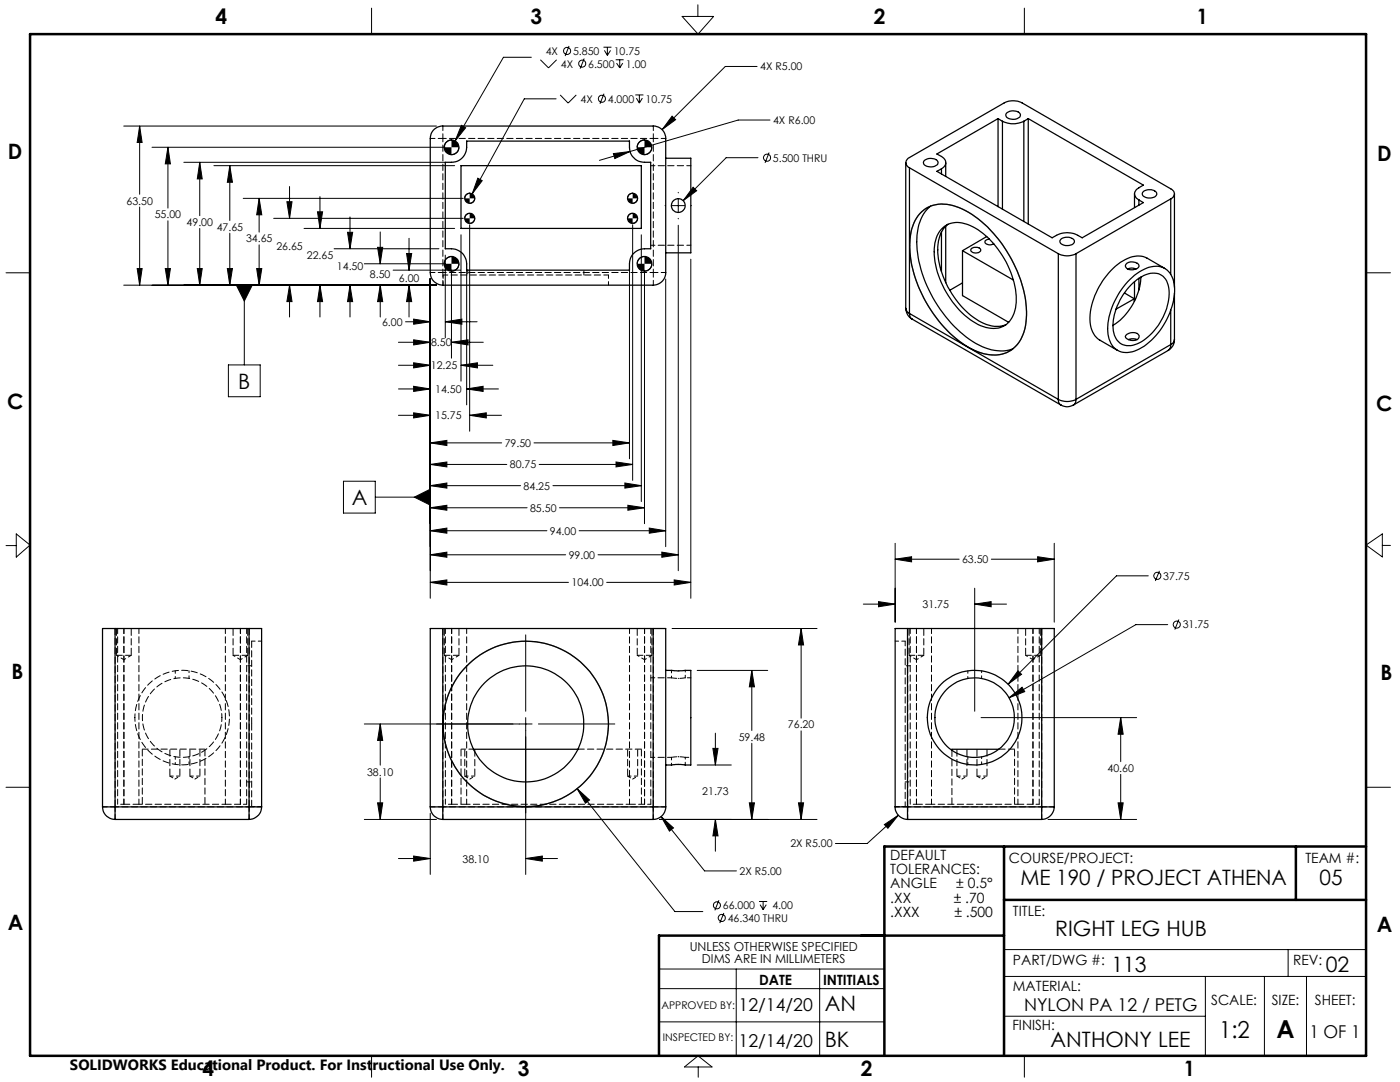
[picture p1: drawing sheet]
<svg xmlns="http://www.w3.org/2000/svg" width="279mm" height="216mm" viewBox="0 0 279 216" stroke-linecap="round" stroke-linejoin="round" font-family="sans-serif">
<g fill="none" stroke="#000" stroke-width=".2">
<path d="M74.2 1.6v5.2M106 11.4h-5.5l-9.7 16.7M107.8 11.9l1.7 1.6 1.6-1.6M111 19.7h-6.4l-10.4 19M111.8 18.9l1.6 1.7 1.6-1.7M113.6 9.2l-.8 2M116.6 11.7l-.8 2M120.4 9.4h1.6M120.5 18.7l-.8 2M120.6 10.1l.6 .9M121.2 9.4v1.6M121.8 10.1l-.6 .9"/>
<path d="M122.9 11.9h1.6M123 12.6l.7 .9M123.7 11.9v1.6M124.3 12.6l-.6 .9M126.8 18.9h1.6M127 19.6l.6 1M127.6 18.9v1.7M128.2 19.6l-.6 1M136.1 3.3h6.3l-3.1 3.5zM139.3 1v2.3M151.1 13.3h-6.4l-12.5 12.6M204.4 1.6v5.2"/>
<path d="M24.7 25.2h62.4M27.9 25.2l.5 3.2h-1zM27.9 25.2v13.6M30.3 29.4h58.5M33.5 29.4l.5 3.3h-1zM33.5 29.4v12.1M36.7 32.4h52.1M39.9 32.4l.5 3.3h-1zM39.9 32.4v10.6M42.7 33.1h48M45.9 33.1l.5 3.3h-1zM45.9 33.1v10.9"/>
<path d="M48.5 39.6h44M51.7 39.6l.5 3.3h-1zM51.7 39.6v6.7M57.8 37.2v6.4M63.9 39.2v6.4M90.1 27.9a1.44 1.44 0 0 0-1.4 1.5M91.6 29.4a1.44 1.44 0 0 1-1.5 1.5M92.1 25l.8 .5-2.1 2.6zM93.7 38.6h-.1a.97 .97 0 0 0-.9 1M94.8 39.6a1.02 1.02 0 0 1-1.1 1M95.4 35.6l.8 .5-2 2.6zM122.4 30.7l3.3-.5-3 1.4z"/>
<path d="M126.3 38.6a1.02 1.02 0 0 0-1.1 1M127.2 39.6a1.02 1.02 0 0 1-.9 1M128.6 27.9a1.44 1.44 0 0 0-1.5 1.5M130.1 29.4a1.44 1.44 0 0 1-1.5 1.5M134.1 23.2l.7 .7-2.6 2zM135.4 38.4v.1M135.4 39.8v2.5M138.3 37.4l.7 .7-2.7 1.9zM151.3 31.5h-6.4l-8.6 8.5M153.5 30.4l-.8 2.1M153.7 24h-6.4l-27.7 8M1.2 54.4h4.8"/>
<path d="M24.7 56.9h62.4M27.4 53.6h1l-.5 3.3zM27.9 41.3v15.6M33 53.6h1l-.5 3.3zM33.5 44.1v12.8M39.4 53.6h1l-.5 3.3zM39.9 45.6v11.3M45.4 53.6h1l-.5 3.3zM45.9 46.5v10.4M47.2 56.9h3.1l-1.5 3.2zM48.8 56.9v15.9M51.2 53.6h1l-.5 3.3z"/>
<path d="M51.7 48.9v8M54.6 43.6h37.9M57.3 40.3h1l-.5 3.3zM57.8 56.9l.5 3.3h-1zM57.8 56.9v6.4M60.7 45.6h30M63.4 42.3h1l-.5 3.3zM63.9 56.9l.5 3.3h-1zM63.9 56.9v6.4M66.7 49.6h20.9M69.4 46.4h1l-.6 3.2zM69.8 56.9l.6 3.3h-1z"/>
<path d="M69.8 43.3v6.3M69.8 56.9v6.4M72.7 52.6h16.1M75.4 49.4h1l-.5 3.2zM75.9 56.9l.5 3.3h-1zM75.9 46.3v6.3M75.9 56.9v6.4M78.5 53.9h13.4M81.1 50.6h1.1l-.6 3.3zM81.6 56.9l.6 3.3h-1.1zM81.6 47.6v6.3M81.6 56.9v6.4"/>
<path d="M85.9 55.7v63.7M88.9 50.9v16.5M90.1 51.2a1.44 1.44 0 0 0-1.4 1.4M90.1 53.9v17.6M91.6 52.6a1.44 1.44 0 0 1-1.5 1.5M92 46.8v29.3M93.1 53.9v26.9M93.7 42.6a1.02 1.02 0 0 0-1 1M93.7 44.8v41.2M94.8 43.6l-.1 .1a.97 .97 0 0 1-1 .9M125.6 53.9v37.6M126.3 42.6a1.02 1.02 0 0 0-1.1 1"/>
<path d="M126.3 44.8v51M127.2 43.6v.1a1.05 1.05 0 0 1-.9 .9M128 46.8v53.3M128.6 51.2a1.44 1.44 0 0 0-1.5 1.4M128.6 53.9v50.6M130.1 52.6a1.44 1.44 0 0 1-1.5 1.5M132.7 41h.1M132.9 55.7v53.4M134.1 41h2.5M135.4 44.9v69M135.4 43.6v.1M137.9 51.7v67.7"/>
<path d="M137.9 41h.1M272.6 54.4h4.9M45.6 72.8h6.3v6.4h-6.3zM79.5 68.3h6.4M79.5 72.9h6.4M79.5 77.6h6.4M80.9 64.2h5M82.5 63.7l3.4 .5-3.4 .5zM82.5 67.8l3.4 .5-3.4 .5zM82.5 72.4l3.4 .5-3.4 .5zM82.5 77.1l3.4 .5-3.4 .5zM88.9 64.2l3.3-.5v1z"/>
<path d="M88.9 64.2h6.3M90.1 68.3l3.3-.5v1zM90.1 68.3h6.3M92 72.9l3.3-.5v1zM92 72.9h6.4M93.1 77.6l3.3-.5v1zM93.1 77.6h6.4M68.5 96h6.4v6.4h-6.4zM74.9 99.2h11M79.5 82.9h6.4M82.5 82.4l3.4 .5-3.4 .5zM82.7 99.2l3.2-1.6v3.2z"/>
<path d="M85.9 88.4l3.3-.5v1zM85.9 92.7l3.3-.5v1zM85.9 96.9l3.3-.5v1zM85.9 88.4h14.2M85.9 92.7h15.2M85.9 96.9h18M93.7 82.9l3.3-.5v1zM93.7 82.9h6.4M106.6 88.4h19M107.6 92.7h18.7M110.3 96.9h17.7M122.3 87.9l3.3 .5-3.3 .5z"/>
<path d="M122.9 92.2l3.4 .5-3.4 .5zM124.7 96.4l3.3 .5-3.3 .5zM1.2 108.9h2M3.2 106.5l2.8 2.3-2.8 2.4zM85.9 116.2l3.3-.5v1zM85.9 101.3l3.3-.5v1zM85.9 105.9l3.3-.5v1zM85.9 110.7l3.3-.5v1zM85.9 116.2h27.6M85.9 101.3h19.3M85.9 105.9h23.2M85.9 110.7h27"/>
<path d="M111.7 101.3h16.9M115.6 105.9h17.3M119.3 110.7h16.1M121.1 116.2h16.8M125.3 100.8l3.3 .5-3.3 .5zM129.6 105.4l3.3 .5-3.3 .5zM132.1 110.2l3.3 .5-3.3 .5zM134.5 115.7l3.4 .5-3.4 .5zM178.6 111.6l3.3-.5v1zM178.6 108.4v15.7M178.6 111.6h12.8M194.5 117.4v24.5"/>
<path d="M197.8 111.6h12.6M207.1 111.1l3.3 .5-3.3 .5zM210.4 108.4v15.7M229.2 114.9h-6.4l-21.6 21.6M231.4 113.9l-.8 2M272.6 108.8l3.3-2.3v4.6zM275.9 108.8h1.6M104.9 126.7v15.2M134.1 125.4h29M139.1 133.8h14.1M150 133.8l.6 3.3h-1.1zM150 133.8v12"/>
<path d="M159.9 125.4l.5 3.3h-1.1zM159.9 125.4v17.9M172.3 120.5h6.3M175.3 120.1l3.3 .4-3.3 .6zM194.5 120.5l3.3-.4v1zM194.5 120.5h6.4M201.4 139.2l2.6-2.1 .5 .9zM203.2 133.8l.7 .7-2.7 2zM233 124.6h-6.3l-25.3 14.6M235.3 123.6l-.8 2M1.2 157.1h4.8M75.9 144.5l.5 3.2h-1z"/>
<path d="M75.9 144.5v8.2M75.9 155.2v8.3M104.9 143.2v31.3M106.2 144.5h-33.5M107.5 144.5h15.2M115.2 157.4l2.5 2.2-.9 .7zM115.2 157.4l19.5 24.5h5.6M139.1 152.6h6.8M142.3 149.3h1l-.5 3.3zM142.8 146.3v6.3M150 148.3v15.2M159.9 145.8v17.7"/>
<path d="M195.8 143.2h31M223.7 143.2l.5 3.3h-1.1zM223.7 143.2v8.8M223.7 154.5v9M272.6 157.1h4.9M72.7 163.5h14.4M75.4 160.2h1l-.5 3.3zM79.5 171.3h6.4M82.5 170.8l3.4 .5-3.4 .5zM85.9 162.3v12.2M104.9 171.3l3.3-.5v1zM104.9 171.3h6.4"/>
<path d="M131.6 163.5h31.5M131.9 162.9l2.5 2.3-.8 .6zM131.9 162.9l8.7 10.9h6.4M142.8 163.5l.5 3.3h-1zM142.8 163.5v6.4M143.5 179.6l-.8 2M149.5 160.2h1.1l-.6 3.3zM151.5 179.9h1.6M152.3 179.9v1.6M159.3 160.2h1.1l-.5 3.3zM176.5 164.5l2.8-1.8-2.1 2.6zM179.3 162.7l-6.2 5.6h-6.4"/>
<path d="M209.2 163.5h17.6M223.1 160.2h1.1l-.5 3.3zM131.5 193.4h45M131.5 197.3h45M144.5 182.2l-.8 2M146.9 193.4v17.3M151.7 180.5l.6 1M152.9 180.5l-.6 1M163.6 193.4v17.3M200.4 194.8h72.2M200.4 189.5h72.2M240.6 194.8v15.9"/>
<path d="M252.3 194.8v15.9M257.1 189.5v5.3M260.7 194.8v15.9M74.2 210.7v4.2M131.5 203.9h45M136.6 212.9l2.7-2.2 2.8 2.2zM139.3 212.9v2M200.4 202.8h40.2M204.4 210.7v4.2"/>
<circle cx="113.2" cy="10.2" r=".71"/>
<circle cx="116.2" cy="12.7" r=".71"/>
<circle cx="120.1" cy="19.7" r=".71"/>
<circle cx="153.1" cy="31.5" r=".71"/>
<circle cx="231" cy="114.9" r=".71"/>
<circle cx="234.8" cy="124.6" r=".71"/>
<circle cx="143.1" cy="180.7" r=".71"/>
<circle cx="144" cy="183.2" r=".71"/>
</g>
<g fill="none" stroke="#808080" stroke-width=".25">
<path d="M183.9 42.3a6.8 6.8 0 0 1 7.5-.9 23.5 23.5 0 0 1 11.6 12.7 17.7 17.7 0 0 1 1.1 12.8 6.2 6.2 0 0 1-8.3 3.5 20.8 20.8 0 0 1-10.8-9.9 22 22 0 0 1-3.2-13.9l.1-.4a7.4 7.4 0 0 1 2-3.9z"/>
<circle cx="104.9" cy="144.4" r="16.5"/>
</g>
<path d="M6 6.8h266.6v203.9h-266.6zM200.4 179.6h72.2M200.4 168.9v41.8M258.6 168.9v10.7M272.6 168.9h-96.1v41.8M200.4 186.7h-68.9v24" fill="none" stroke="#000" stroke-width=".5"/>
<g fill="#000">
<path d="M82.7 99.2l3.2 1.6v-3.2zM47.2 56.9h3.1l-1.5 3.2zM127.1 52.6a1.5 1.5 0 0 0 1.5 1.5v-1.5zM128.6 51.2v1.4h1.5a1.44 1.44 0 0 0-1.5-1.4zM127.1 29.4a1.5 1.5 0 0 0 1.5 1.5v-1.5zM128.6 27.9v1.5h1.5a1.44 1.44 0 0 0-1.5-1.5zM88.7 29.4a1.44 1.44 0 0 0 1.4 1.5v-1.5zM90.1 27.9v1.5h1.5a1.44 1.44 0 0 0-1.5-1.5zM88.7 52.6a1.44 1.44 0 0 0 1.4 1.5v-1.5zM90.1 51.2v1.4h1.5a1.44 1.44 0 0 0-1.5-1.4zM125.2 43.6v.1a1.05 1.05 0 0 0 1.1 .9v-1zM126.3 42.6v1h.9v-.2a1.05 1.05 0 0 0-.9-.8zM125.2 39.6a1.02 1.02 0 0 0 1.1 1v-1zM126.3 38.6v1h.9a1.02 1.02 0 0 0-.9-1zM92.7 39.6a1.02 1.02 0 0 0 1 1v-1zM93.7 38.6v1h1.1a1.02 1.02 0 0 0-1.1-1zM92.7 43.6a.96 .96 0 0 0 1 1v-1zM93.7 42.6v1h1.1l-.1-.2a.97 .97 0 0 0-1-.8z"/>
<path d="M115.2 157.4l1.6 2.9 .9-.7zM82.5 170.8l3.4 .5-3.4 .5zM104.9 171.3l3.3-.5v1zM131.9 162.9l1.7 2.9 .8-.6zM159.3 160.2h1.1l-.5 3.3zM159.9 125.4l.5 3.3h-1.1zM142.8 163.5l.5 3.3h-1zM142.3 149.3h1l-.5 3.3zM149.5 160.2h1.1l-.6 3.3zM150 133.8l.6 3.3h-1.1zM75.9 144.5l.5 3.2h-1zM75.4 160.2h1l-.5 3.3zM85.9 116.2l3.3-.5v1zM134.5 115.7l3.4 .5-3.4 .5zM82.5 63.7l3.4 .5-3.4 .5zM88.9 64.2l3.3-.5v1zM82.5 67.8l3.4 .5-3.4 .5zM90.1 68.3l3.3-.5v1zM82.5 72.4l3.4 .5-3.4 .5zM92 72.9l3.3-.5v1zM82.5 82.4l3.4 .5-3.4 .5zM93.7 82.9l3.3-.5v1zM82.5 77.1l3.4 .5-3.4 .5zM93.1 77.6l3.3-.5v1zM85.9 88.4l3.3-.5v1zM122.3 87.9l3.3 .5-3.3 .5zM85.9 92.7l3.3-.5v1zM122.9 92.2l3.4 .5-3.4 .5zM85.9 96.9l3.3-.5v1zM124.7 96.4l3.3 .5-3.3 .5zM85.9 101.3l3.3-.5v1zM125.3 100.8l3.3 .5-3.3 .5zM85.9 105.9l3.3-.5v1zM129.6 105.4l3.3 .5-3.3 .5zM85.9 110.7l3.3-.5v1zM132.1 110.2l3.3 .5-3.3 .5zM81.6 56.9l.6 3.3h-1.1zM81.1 50.6h1.1l-.6 3.3zM75.9 56.9l.5 3.3h-1zM75.4 49.4h1l-.5 3.2zM69.8 56.9l.6 3.3h-1zM69.4 46.4h1l-.6 3.2zM63.9 56.9l.5 3.3h-1zM63.4 42.3h1l-.5 3.3zM57.8 56.9l.5 3.3h-1zM57.3 40.3h1l-.5 3.3zM51.2 53.6h1l-.5 3.3zM51.7 39.6l.5 3.3h-1zM45.4 53.6h1l-.5 3.3zM45.9 33.1l.5 3.3h-1zM39.4 53.6h1l-.5 3.3zM39.9 32.4l.5 3.3h-1zM33 53.6h1l-.5 3.3zM33.5 29.4l.5 3.3h-1zM27.4 53.6h1l-.5 3.3zM27.9 25.2l.5 3.2h-1zM138.3 37.4l-2 2.6 2.7-1.9zM92.1 25l-1.3 3.1 2.1-2.6zM134.1 23.2l-1.9 2.7 2.6-2zM122.4 30.7l.3 .9 3-1.4zM95.4 35.6l-1.2 3.1 2-2.6zM178.6 111.6l3.3-.5v1zM207.1 111.1l3.3 .5-3.3 .5zM175.3 120.1l3.3 .4-3.3 .6zM194.5 120.5l3.3-.4v1zM223.1 160.2h1.1l-.5 3.3zM223.7 143.2l.5 3.3h-1.1zM201.4 139.2l3.1-1.2-.5-.9zM176.5 164.5l.7 .8 2.1-2.6zM203.2 133.8l-2 2.7 2.7-2z"/>
</g>
<g fill="none" stroke="#000" stroke-width=".25">
<path d="M86.5 26l.8-.6 .7-.2h42.4a2.46 2.46 0 0 1 2.5 2.5v26.7a2.51 2.51 0 0 1-2.5 2.5h-42a2.52 2.52 0 0 1-2.5-2.5v-26.7l.2-1.1zM88.9 32.4h1.2a3 3 0 0 0 3-3v-1.2h32.5v1.2a3 3 0 0 0 3 3h1.3v17.2a3.7 3.7 0 0 0-3.7 1.2l-.5 1.1-.1 2h-32.5a3.8 3.8 0 0 0-.8-3.4l-1-.6a4.7 4.7 0 0 0-2.4-.3zM92 33.1h36v12.5h-36zM132.9 31.6h5v18.8h-5M180.8 32.5v29M181.5 33.5a1.09 1.09 0 0 1-.7-1 1.09 1.09 0 0 1 .7-1.1l18.9-10.9a3.9 3.9 0 0 1 3.6 0l29.6 17.2a1.05 1.05 0 0 1 .8 1 1.05 1.05 0 0 1-.8 1M181.5 33.5l29.7 17.1M181.5 33.5v29M184.5 32a1.98 1.98 0 0 1 2.7 .3 1.24 1.24 0 0 1-1.8 1 .9 .9 0 0 1-1-1.1zM187.9 33.7l-.9 .5 23 13.2a4.9 4.9 0 0 1 6 0l12.2-7-.9-.5M187.9 33.7v1M188.7 32.5v2.7"/>
<path d="M199.2 23.7l-12.2 7 .9 .5a1.32 1.32 0 0 1 .8 1.3 1.32 1.32 0 0 1-.8 1.2M199.2 23.7l.9 .5M199.2 23.7v17.5M200.1 24.2a4.9 4.9 0 0 0 4.2 0M200.1 24.2v17.5M200.9 22.5a1.98 1.98 0 0 1 2.7 .3 1.24 1.24 0 0 1-1.7 1 .9 .9 0 0 1-1.1-1.1zM204.3 24.2v20M205.2 23.7l23 13.2-.9 .6a1.28 1.28 0 0 0-.9 1.2 1.28 1.28 0 0 0 .9 1.2M205.2 23.7l-.9 .5M205.2 23.7v21M226.4 38.7v2.7M227.3 39.9v1"/>
<path d="M228.3 38.1a1.82 1.82 0 0 1 2.6 .5 1.61 1.61 0 0 1-2.3 .8 .67 .67 0 0 1-.6-.5 .67 .67 0 0 1 .3-.8zM233.6 39.7l-18.9 10.9M233.6 39.7v15.1M234.4 38.7v18.6M183.6 42.6a6.7 6.7 0 0 1 7.9-1.1 22.4 22.4 0 0 1 10.7 11 20.2 20.2 0 0 1 2.3 13.1 6.3 6.3 0 0 1-8.6 4.8 20.5 20.5 0 0 1-10.2-8.6 23.3 23.3 0 0 1-4.1-14.2 9.1 9.1 0 0 1 2-5zM185.7 41.1a9.2 9.2 0 0 0-2.7 7.9 25.9 25.9 0 0 0 11.8 19.5 8.8 8.8 0 0 0 7.3 1.1M187.8 45.8a4.7 4.7 0 0 1 5.8-.8 17.6 17.6 0 0 1 8.8 11.4 8.9 8.9 0 0 1-1 7.8 4.5 4.5 0 0 1-5.2 1 16.2 16.2 0 0 1-8.7-9.6 11.6 11.6 0 0 1-.5-8.6zM187.9 46.4v7.8M188.7 45.1v11.3M189.2 44.8a5.8 5.8 0 0 0-2.1 5 18 18 0 0 0 8.8 14.5 5.6 5.6 0 0 0 4.9 .5M192.1 50v9l9.2 5.3M192.1 50l10.1 5.9"/>
<path d="M192.1 56.4l-2.6 1.5M193.8 49.7a1.32 1.32 0 0 1 1.9 .1 1.08 1.08 0 0 1-1 .7 1.08 1.08 0 0 1-1-.7zM196.9 47.2l-4.8 2.8M197.4 47.7a.61 .61 0 0 0-.6 .2 .61 .61 0 0 0-.1 .7 1.44 1.44 0 0 0 1.6 0M211.2 50.6a3.9 3.9 0 0 0 3.5 0M211.2 50.6v29.1M211.8 47.6a1.82 1.82 0 0 1 2.6 .5 1.61 1.61 0 0 1-2.2 .8 .67 .67 0 0 1-.6-.5 .67 .67 0 0 1 .2-.8zM214.7 50.6v29.1M224.4 58.5l2 1.1M224.9 52.5a1.89 1.89 0 0 1 2.4 .4 .74 .74 0 0 1-.7 .8 1.37 1.37 0 0 1-2-.6zM225 56.2a7.7 7.7 0 0 1 6.5-3 3.9 3.9 0 0 1 2.9 3.9 14.3 14.3 0 0 1-7.5 12.7 3.8 3.8 0 0 1-5-1 8.5 8.5 0 0 1 0-7.4 16.6 16.6 0 0 1 3.1-5.2zM225 53.7a2.09 2.09 0 0 1 1.7 0"/>
<path d="M225.7 56.9a6 6 0 0 1 5.5-2.3 3.5 3.5 0 0 1 2.1 3.6 12 12 0 0 1-6.4 10.4 3.2 3.2 0 0 1-4.7-2.6 11.8 11.8 0 0 1 3.5-9.1zM226.4 59.6l-3.7 2.1M226.4 59.6v.5M226.4 53.6v.2M226.4 56.2v3.9M227.3 55.5v2.4M227.7 55.3a12.2 12.2 0 0 1-5.6 9.6M232.4 53.6l-3.5-2.1a4.7 4.7 0 0 0-4.8 .6 14.5 14.5 0 0 0-6.5 12.2 4.5 4.5 0 0 0 1.9 3.6l3.5 2M234.4 58.5v9.2M180.8 61.5a2.57 2.57 0 0 0 1.2 2.2M180.8 61.5l.3 .7 .4 .3M181.5 62.5l.1 .6 .4 .6"/>
<path d="M181.5 62.5l29.7 17.2M182 63.7l29.7 17.1M211.2 79.7a3.9 3.9 0 0 0 3.5 0M211.2 79.7l.1 .7 .4 .4M214.7 79.7l-.1 .7-.4 .4M224.7 66.9a1.78 1.78 0 0 1 2.6 .1 .94 .94 0 0 1-1.2 .9 1.55 1.55 0 0 1-1.5-.8zM225.2 67.8l.6-.2 1.1 .2M233.2 69.9l-19 10.9M233.6 68.8l-.1 .7-.3 .4M233.6 68.8l-18.9 10.9M233.6 61.9v6.9M234.4 67.7a2.44 2.44 0 0 1-1.2 2.2"/>
<path d="M234.4 67.7l-.2 .6-.6 .5M211.7 80.8a2.34 2.34 0 0 0 2.5 0M23 125.4h-2.5v35.6M23 125.4h26.7M23 125.4v35.6M49.7 125.4h2.5v35.6M49.7 125.4v35.6M88.4 125.4h-2.5v35.6M88.4 125.4v35.6M88.4 125.4h42M130.4 125.4h2.5v35.6M130.4 125.4v35.6"/>
<path d="M132.9 133.8l2.3 .1 2.7-.1v18.8l-1.9-.1-3.1 .1M181.1 125.4h-2.5v35.6M181.1 125.4h26.8M181.1 125.4v35.6M207.9 125.4h2.5v35.6M207.9 125.4v35.6M94.5 149.5h20.9M199.3 149.5h-9.3v.2M20.5 161h2.5M20.5 161a2.51 2.51 0 0 0 2.5 2.5M23 161v2.5M23 161h26.7"/>
<path d="M23 163.5h26.7M49.7 161v2.5M49.7 161h2.5M52.2 161a2.51 2.51 0 0 1-2.5 2.5M85.9 161h2.5M85.9 161a2.51 2.51 0 0 0 2.5 2.5M88.4 161v2.5M88.4 161h42M88.4 163.5h42M130.4 161v2.5M130.4 161h2.5M132.9 161a2.51 2.51 0 0 1-2.5 2.5"/>
<path d="M178.6 161a2.51 2.51 0 0 0 2.5 2.5M178.6 161h2.5M181.1 161v2.5M181.1 161h26.8M181.1 163.5h26.8M207.9 161h2.5M207.9 161v2.5M210.4 161a2.58 2.58 0 0 1-2.5 2.5"/>
<circle cx="90.1" cy="29.4" r="1.47"/>
<circle cx="93.7" cy="39.6" r="1"/>
<circle cx="126.2" cy="39.6" r="1"/>
<circle cx="128.6" cy="29.4" r="1.46"/>
<circle cx="90.1" cy="52.7" r="1.47"/>
<circle cx="93.7" cy="43.6" r="1"/>
<circle cx="126.2" cy="43.6" r="1"/>
<circle cx="128.6" cy="52.6" r="1.46"/>
<circle cx="135.4" cy="41" r="1.37"/>
<circle cx="104.9" cy="144.4" r="16.5"/>
<circle cx="104.9" cy="144.4" r="11.6"/>
<circle cx="194.5" cy="143.2" r="9.4"/>
<circle cx="194.5" cy="143.2" r="7.9"/>
</g>
<g fill="none" stroke="#000" stroke-width=".2" stroke-dasharray="1.3 .6" stroke-dashoffset=".1">
<path d="M26.2 130.8h-2.9M49.4 130.8h-2.9M91.6 130.8h-2.9M130.1 130.8h-2.9M184.4 130.8h-3M207.6 130.8h-2.9M40.9 149.5h-12.5M27.7 160.5h-3M48 160.5h-3M93.1 160.5h-3M128.6 160.5h-3M185.9 160.5h-3"/>
<path d="M206.2 160.5h-3"/>
</g>
<g fill="none" stroke="#000" stroke-width=".2" stroke-dasharray="1.3 .6" stroke-dashoffset=".2">
<path d="M136.8 135.2l-1.5 .2-1.3-.2M134 151.1l1.3-.1 1.5 .1M23.5 160.5v-35.1M24.7 160.5v-35.1M27.7 160.5v-35.1M45 160.5v-35.1M48 160.5v-35.1M49.2 160.5v-35.1M88.9 160.5v-35.1M90.1 160.5v-35.1M93.1 160.5v-35.1M125.6 160.5v-35.1"/>
<path d="M128.6 160.5v-35.1M129.9 160.5v-35.1M181.7 160.5v-35.1M182.9 160.5v-35.1M185.9 160.5v-35.1M203.2 160.5v-35.1M206.2 160.5v-35.1M207.4 160.5v-35.1"/>
</g>
<g fill="none" stroke="#000" stroke-width=".2" stroke-dasharray="1.3 .6" stroke-dashoffset=".6">
<path d="M88.4 27.6v26.8M130.4 27.6h-42M88.4 54.4h42M88.4 54.9v2M121.4 56.9v-2M130.4 54.4v-26.8M52.2 127.9h-2M137.9 135.2h-1.1M180.7 127.9h-2M33.9 154.9l1 .6M34.9 155.5l1-.6M35.9 154.9h-2"/>
<path d="M37.9 154.9l1 .6M38.9 155.5l1-.6M39.9 154.9h-2M92.8 154.9l1 .6M93.8 155.5l1-.6M94.8 154.9h-2M125.3 154.9l1 .6M126.3 155.5l1-.6M127.3 154.9h-2M136.8 151.1h1.1M191 154.9l1 .6M192 155.5l1-.6"/>
<path d="M193 154.9h-2M195 154.9l1 .6M196 155.5l1-.6M197 154.9h-2M23 161h26.7M24.7 160.5h-1.2M45 160.5h-17.3M49.2 160.5h-1.2M50.2 160.9h2M88.4 161h42M90.1 160.5h-1.2M125.6 160.5h-32.5"/>
<path d="M129.9 160.5h-1.3M178.7 160.9h2M181.2 161h26.7M182.9 160.5h-1.2M203.2 160.5h-17.3M207.4 160.5h-1.2"/>
</g>
<g fill="none" stroke="#000" stroke-width=".2" stroke-dasharray="1.3 .6">
<path d="M23 125.4v35.6M88.4 125.4v35.6M135.4 135.4h.1M135.5 133.8h-.2M181.2 125.4v35.6M50.2 144.4v-16.5M128 149.5h-12.6M135.3 152.5h.1M135.4 152.5h.1M135.4 151h-.1M135.4 151h.1M202.5 149.5h-3.1"/>
<path d="M49.7 161v-35.6M50.2 160.9v-16.5M130.4 161v-35.6M190 160.5v-10.8M207.9 161v-35.6"/>
</g>
<g fill="none" stroke="#000" stroke-width=".2" stroke-dasharray="1.3 .6" stroke-dashoffset="-.1">
<path d="M23.3 125.4v5.4M26.2 130.8v-5.4M46.5 125.4v5.4M49.4 130.8v-5.4M88.7 125.4v5.4M91.6 130.8v-5.4M127.2 125.4v5.4M130.1 130.8v-5.4M181.4 125.4v5.4M184.4 130.8v-5.4M204.7 125.4v5.4M207.6 130.8v-5.4"/>
<path d="M33.9 149.5v5.4M35.9 154.9v-5.4M37.9 149.5v5.4M39.9 154.9v-5.4M92.8 149.5v5.4M94.8 154.9v-5.4M125.3 149.5v5.4M127.3 154.9v-5.4M191 149.5v5.4M193 154.9v-5.4M195 149.5v5.4M197 154.9v-5.4"/>
<path d="M28.4 160.5v-11M40.9 160.5v-11M92 160.5v-11M128 160.5v-11M202.5 160.5v-11"/>
</g>
<g fill="none" stroke="#000" stroke-width=".2" stroke-dasharray="1.3 .6" stroke-dashoffset=".3">
<path d="M88.4 27.6h-2.5M88.4 27.6v-2.5M130.4 27.6v-2.5M130.4 27.6h2.5M85.9 54.4h2.5M88.4 56.9v-2.5M88.4 54.9h33M130.4 56.9v-2.5M132.9 54.4h-2.5M180.7 127.9v33M94.5 149.5h-2.5M23 161h-2.5"/>
<path d="M23 163.5v-2.5M49.7 161v2.5M52.2 161h-2.5M88.4 163.5v-2.5M88.4 161h-2.5M130.4 163.5v-2.5M132.9 161h-2.5M181.2 161v2.5M181.2 161h-2.5M207.9 163.5v-2.5M210.4 161h-2.5"/>
</g>
<path d="M23.3 130.8l1.4 .8M24.7 131.6l1.5-.8M46.5 130.8l1.5 .8M48 131.6l1.4-.8M88.7 130.8l1.4 .8M90.1 131.6l1.5-.8M127.2 130.8l1.4 .8M128.6 131.6l1.5-.8M181.4 130.8l1.5 .8M182.9 131.6l1.5-.8M204.7 130.8l1.5 .8M206.2 131.6l1.4-.8" fill="none" stroke="#000" stroke-width=".2" stroke-dasharray="1.3 .6" stroke-dashoffset=".9"/>
<path d="M93.3 53.9v1M116.5 54.9v-1M50.2 132.8h-1M134 135.2h-4.1M181.7 132.8h-1M26.9 143.2a9.4 9.4 0 0 0 14 8.3 9.4 9.4 0 0 0 .6-16.3 9.4 9.4 0 0 0-14.6 7.3v.7M44.3 143.2a7.9 7.9 0 0 1-11.7 7 7.9 7.9 0 0 1-.6-13.7 7.9 7.9 0 0 1 12.3 6.1v.6M49.2 156h1M129.9 151.1h4.1M180.7 156h1" fill="none" stroke="#000" stroke-width=".2" stroke-dasharray="1.3 .6" stroke-dashoffset=".5"/>
<path d="M35 133.8v1.6M37.7 135.4v-1.6M134 133.7v1.5M136.8 135.2v-1.5M193.2 133.8v1.6M195.9 135.4v-1.6M35 151v1.5M37.7 152.5v-1.5M134 151.1v1.5M136.8 152.6v-1.5M193.2 151v1.5M195.9 152.5v-1.5" fill="none" stroke="#000" stroke-width=".2" stroke-dasharray="1.3 .6" stroke-dashoffset=".8"/>
<path d="M137.9 33.1h-8M129.9 48.9h8" fill="none" stroke="#000" stroke-width=".2" stroke-dasharray="1.3 .6" stroke-dashoffset=".4"/>
<text font-size="4.9" x="254.7" y="207.1">A</text>
<text font-size="4.7" x="243.3" y="207.1">1:2</text>
<g font-size="4.2">
<text x="43" y="4.7">4</text>
<text x="105.9" y="4.7">3</text>
<text x="174.4" y="4.7">2</text>
<text x="238.8" y="4.7">1</text>
<text x="1.6" y="31.7">D</text>
<text x="274.8" y="32">D</text>
<text x="47.5" y="77.6">B</text>
<text x="1.4" y="81.6">C</text>
<text x="274.6" y="82">C</text>
<text x="70.2" y="100.8">A</text>
<text x="2.3" y="135.4">B</text>
<text x="275.5" y="135.8">B</text>
<text x="203.6" y="176.6">ME 190 / PROJECT ATHENA</text>
<text x="263.4" y="176.6">05</text>
<text x="1.5" y="185.6">A</text>
<text x="274.8" y="186">A</text>
<text x="210.6" y="186.8">RIGHT LEG HUB</text>
<text x="221.8" y="193.9">113</text>
<text x="264.6" y="193.9">02</text>
<text x="164.6" y="201.8">AN</text>
<text x="164.6" y="208.9">BK</text>
<text x="209.7" y="208.9">ANTHONY LEE</text>
<text x="40.4" y="214.8">4</text>
<text x="103.3" y="214.8">3</text>
<text x="171.8" y="214.8">2</text>
<text x="236.3" y="214.8">1</text>
</g>
<g font-size="3.5">
<text x="147.4" y="201.8">12/14/20</text>
<text x="204.4" y="201.8">NYLON PA 12 / PETG</text>
<text x="147.4" y="208.9">12/14/20</text>
<text x="261.3" y="207.1">1 OF 1</text>
</g>
<text font-size="3" x="14" y="213.5">SOLIDWORKS Educational Product. For Instructional Use Only.</text>
<g font-size="2.8">
<text x="177.7" y="171.6">DEFAULT</text>
<text x="201.4" y="172.1">COURSE/PROJECT:</text>
<text x="260.5" y="172.1">TEAM #:</text>
<text x="177.7" y="174.4">TOLERANCES:</text>
<text x="177.7" y="177.3">ANGLE</text>
<text x="190.8" y="177.3">± 0.5°</text>
<text x="177.7" y="180.1">.XX</text>
<text x="177.7" y="182.9">.XXX</text>
<text x="190.3" y="180.1">± .70</text>
<text x="190.5" y="182.9">± .500</text>
<text x="202.2" y="182.7">TITLE:</text>
<text x="151.5" y="196.5">DATE</text>
<text x="164.3" y="196.5">INTITIALS</text>
<text x="202.2" y="197.8">MATERIAL:</text>
<text x="202.2" y="192.6">PART/DWG #:</text>
<text x="258.1" y="192.6">REV:</text>
<text x="241.7" y="200.6">SCALE:</text>
<text x="253.8" y="200.6">SIZE:</text>
<text x="262.4" y="200.6">SHEET:</text>
<text x="202" y="205.5">FINISH:</text>
</g>
<g font-size="2.5">
<text x="137.6" y="189.8">UNLESS OTHERWISE SPECIFIED</text>
<text x="140.1" y="192.3">DIMS ARE IN MILLIMETERS</text>
</g>
<g font-size="2.1">
<text x="108.9" y="11">4X</text>
<text x="114.4" y="11">5.850</text>
<text x="122.5" y="11">10.75</text>
<text x="111.9" y="13.5">4X</text>
<text x="117.4" y="13.5">6.500</text>
<text x="124.9" y="13.5">1.00</text>
<text x="151.7" y="14">4X R5.00</text>
<text x="115.9" y="20.5">4X</text>
<text x="121.3" y="20.5">4.000</text>
<text x="128.9" y="20.5">10.75</text>
<text x="154.3" y="24.8">4X R6.00</text>
<text x="154.3" y="32.3">5.500 THRU</text>
<text x="25.2" y="40.8">63.50</text>
<text x="30.9" y="43.6">55.00</text>
<text x="37.2" y="45.1">49.00</text>
<text x="43.2" y="46">47.65</text>
<text x="49.1" y="48.4">34.65</text>
<text x="55.2" y="49.9">26.65</text>
<text x="61.2" y="51.7">22.65</text>
<text x="67.2" y="53.9">14.50</text>
<text x="73.8" y="55.4">8.50</text>
<text x="79.6" y="56.2">6.00</text>
<text x="76.2" y="65">6.00</text>
<text x="86" y="69.1">8.50</text>
<text x="86" y="73.7">12.25</text>
<text x="86.8" y="83.7">15.75</text>
<text x="86.8" y="78.4">14.50</text>
<text x="100.7" y="89.2">79.50</text>
<text x="101.8" y="93.5">80.75</text>
<text x="104.5" y="97.7">84.25</text>
<text x="105.8" y="102.1">85.50</text>
<text x="109.7" y="106.7">94.00</text>
<text x="113.5" y="111.5">99.00</text>
<text x="192" y="112.4">63.50</text>
<text x="114.1" y="117">104.00</text>
<text x="232.2" y="115.7">37.75</text>
<text x="184.1" y="121.3">31.75</text>
<text x="236" y="125.4">31.75</text>
<text x="147.4" y="147.8">59.48</text>
<text x="157.2" y="145.4">76.20</text>
<text x="73.2" y="154.7">38.10</text>
<text x="221" y="154">40.60</text>
<text x="140.2" y="158.6">21.73</text>
<text x="92.3" y="172.1">38.10</text>
<text x="157.7" y="169.1">2X R5.00</text>
<text x="147.6" y="174.6">2X R5.00</text>
<text x="144.3" y="181.4">66.000</text>
<text x="145.2" y="184">46.340 THRU</text>
<text x="154.2" y="181.4">4.00</text>
<text x="132" y="201.4">APPROVED BY:</text>
<text x="132.3" y="207.6">INSPECTED BY:</text>
</g>
</svg>
